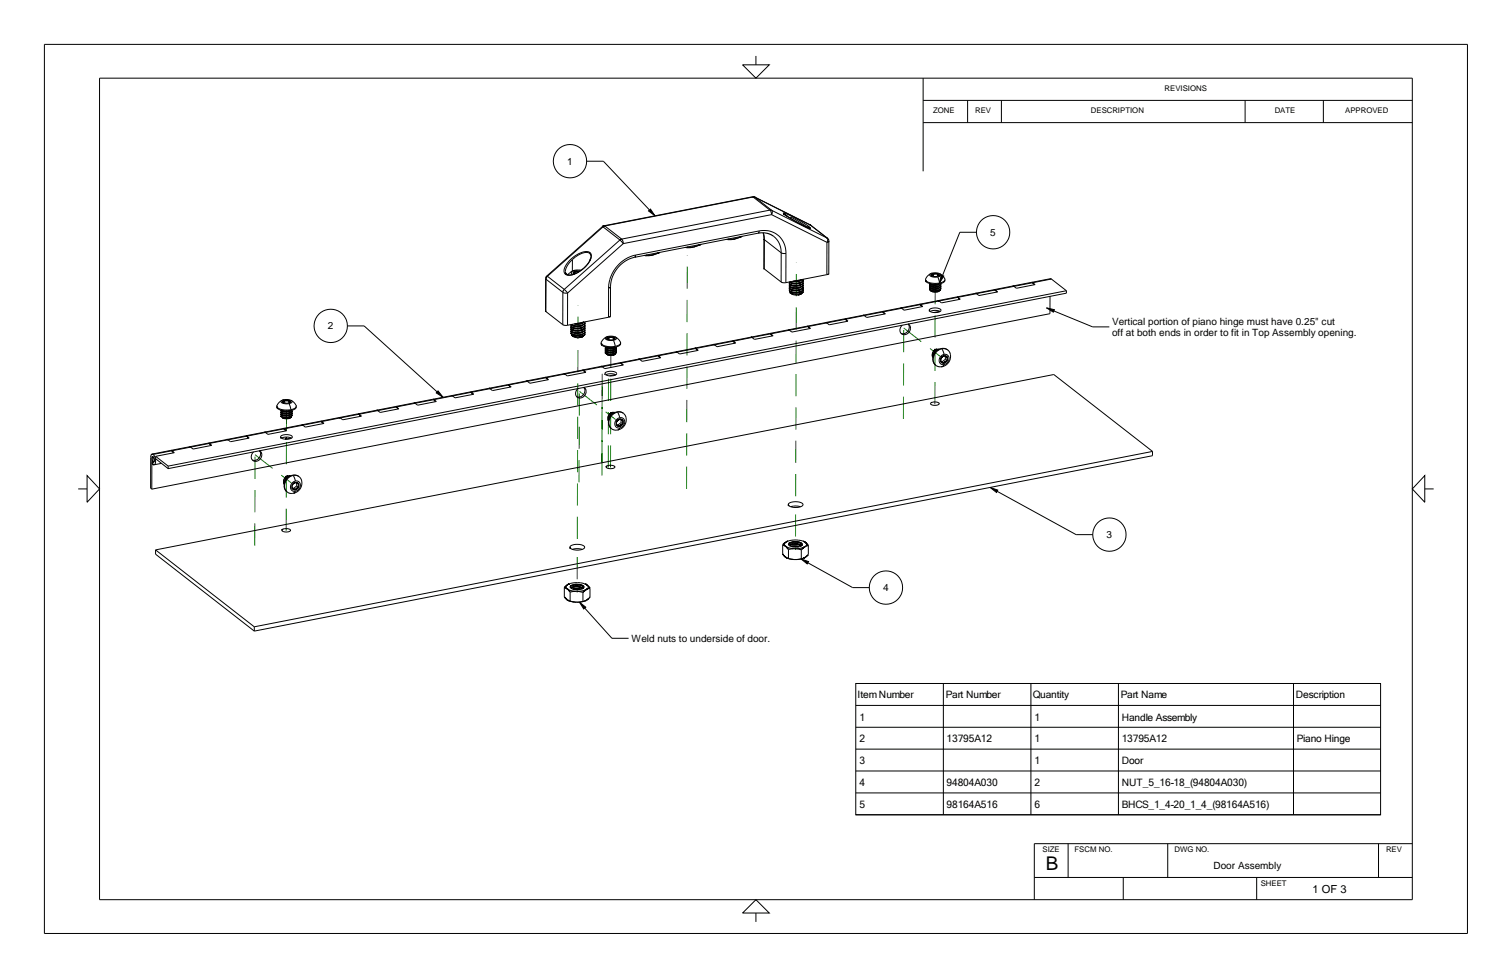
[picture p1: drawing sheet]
<svg xmlns="http://www.w3.org/2000/svg" width="432mm" height="279mm" viewBox="0 0 432 279" stroke-linecap="round" stroke-linejoin="round" font-family="sans-serif">
<g fill="none" stroke="#158010" stroke-width=".29" stroke-dasharray="6.3 3.2" stroke-linecap="butt">
<path d="M258.1 93.7l10.3 8.1M165.5 111.8l10.3 8.1M258 119.7l.1-26M267 115.5l.1-34.5M72.8 129.9l10.4 8.1M165.4 137.8l.1-26M171.9 135.8l.1-25.9M171.9 132.2l.1-26M173.7 133.6l.1-26M174.3 133.6l.2-34.5M196.1 139.7l.2-66.8M72.7 155.9l.1-26"/>
<path d="M81.7 151.7l.1-34.5M164.8 159.1v10.2M164.9 154l.2-66.8M227.2 147v10.1M227.2 141.8l.2-66.8"/>
</g>
<g fill="none" stroke="#000" stroke-width=".29">
<path d="M12.7 12.7h406.4v254h-406.4zM212.1 18.5h7.6l-3.8 3.8zM215.9 16v2.5M28.4 22.3h374.9v234.7h-374.9zM263.6 28.7h139.7M263.6 35h139.7M263.6 22.3v26.6M276.3 28.7v6.3M286 28.7v6.3M355.6 28.7v6.3M377.9 28.7v6.3M167.6 46.1h4.7l13.2 13.9"/>
<path d="M214.9 56.2l-42.4 8.3M214.9 56.2l.2 .1M214.9 56.2l.6 .1M215.1 56.3l4.8 3.7M215.1 56.3l-42.4 8.3M215.1 56.3h.5M215.5 56.3h.1M215.5 56.3l15.9 8M215.6 56.3l4.8 3.8M155.8 79.6l.1 .2M155.8 79.6l.1 9.4M155.9 79.8v9.2"/>
<path d="M155.9 79.8l4.8 3.7M156.2 78.8l.1 .1M156.2 78.8l-.4 .8M156.3 78.9l-.4 .9M156.3 78.9l4.8 3.8M161.8 78.3l-.3 .1M163.5 74.1l-1.1 1.3-.7 1.1-.2 1.3 .3 .5M163.5 74.1l-.1 3.3M163.6 77.4l-.5 .5 .5 .5M163.6 77.4l-1.4 1.1M163.7 77.9l.4 .4M163.7 77.9l.2 .3"/>
<path d="M164.5 77.4v.7M164.5 77.4l.9 .2M164.5 77.4l-.8 .5M164.5 77.4l-.4 .4-.4 .1M165.7 77.4h-1.2M165.9 77.2l-1.2-.1-1.1 .3M168.4 72.4l.4 .7-.2 1.1-.8 1.2-1.2 1.3-2.6 1.6-1.3 .3-.9-.3M168.4 72.4l-.7-.3-1.5 .2-1.3 .7-1.4 1.1M168.5 72.2l.3 .5a5.7 5.7 0 0 1-3.3 4.9l-2.3 1h-1.2l-.5-.2M168.5 72.2l-.3-.2a6.7 6.7 0 0 0-6.3 3.3 2.31 2.31 0 0 0-.5 3l.1 .1M168.5 72.2l-.1 .2M172 64.7l-15.8 14.1"/>
<path d="M172 64.7l.2 .1M172.2 64.8l-15.9 14.1M172.2 64.8l4.8 3.8M172.5 64.5l-.5 .2M172.5 64.5l.2 .1M172.7 64.6l-.5 .2M172.7 64.6l4.8 3.7M177 68.6l-15.9 14.1M177 68.6l1 1-15.9 14.1M177.5 68.3l-.5 .3M181.3 73.5l-1.6 .5-1.2 .6-2.2 2-1.4 2.6-.6 2.7M181.5 72.9l-.2 .6"/>
<path d="M181.5 72.9a10 10 0 0 0-7.7 9.4M184.5 72.9h.3M184.8 72.9l-.8 .1M185.2 60.3l.6-.6 1.2 2zM185.9 73h-1.6M186.1 72.9l-.2 .1M186.1 72.9h-1.3M187.7 72.3l.1 .1M187.7 72.3l-1.6 .6M187.8 72.4l-1.9 .6M188.2 72.2l-.5 .1M188.4 72.1l-.6 .3"/>
<path d="M195.8 70.7h.2M196.2 70.6h.3M196.5 70.6l-.5 .1M197.7 70.7h-1.7M197.8 70.6l-.1 .1M197.8 70.6h-1.3M199.5 70.1h.1M199.5 70.1l-1.7 .5M199.6 70.1l-1.9 .6M200 69.9l-.5 .2M200.2 69.8l-.6 .3M207.5 68.4h.3"/>
<path d="M208 68.3h.3M208.3 68.3l-.5 .1M209.4 68.4h-1.6M209.6 68.3h-1.3M209.6 68.3l-.2 .1M211.2 67.8l-1.6 .5M211.2 67.8h.1M211.3 67.8l-1.9 .6M211.7 67.6l-.5 .2M212 67.5l-.7 .3M216.5 66.6h2.5l2 .9 1 1.1 .5 1 .5 1.4 .1 1.2M216.5 66.6l-35.2 6.9"/>
<path d="M216.8 66l-35.3 6.9M216.8 66l-.3 .6M216.8 66a6.2 6.2 0 0 1 7.7 6.4M217.9 66.5l.3 1.8M218 66.5l.3 2M218.2 68.3v8.5M218.2 68.3l.1 .2M218.2 76.8l4.9 3.8M218.3 68.5l4.8 3.7M218.3 68.5l-.1 8.3M219.9 60l.5 .1M219.9 60l.4 1.3"/>
<path d="M219.9 60l-42.4 8.3M220.3 61.3l-42.3 8.3-.5-1.3M220.3 61.3l15.9 7.9M220.4 60.1l15.8 7.9M220.4 60.1l.2 .6-.3 .6M223.1 72.2l1.4 .2M223.1 72.2v8.4M223.8 61l.3 .3M224.1 61.3l4.4 2.7 3 1.2-.4-.4M224.1 61.3l-.4-.4a29.9 29.9 0 0 1 7.4 3.9M224.1 61.3h.1M224.1 61.3l4.3 2.6 2.9 1.3"/>
<path d="M224.5 72.4l-.1 8.4M225.8 62.4v-.4l4.9 3M229 79.9l-2.1 .4M229.2 79.8l-.6 .3M229.4 79.8v.2M229.4 80l-.2 .4-.6 .4M229.4 80l-.4 .5-1.1 .4h-1.2l-1.1-.3M231.1 64.8l-.4 .2M231.4 64.3h.1M231.4 64.3l4.8 3.7M231.5 64.3l4.8 3.8M236.1 78.5l-11.7 2.3"/>
<path d="M236.2 69.2l-.1 9.3M236.2 68l.2 .6-.2 .6M236.2 68l.1 .1M236.3 68.1l.4 .8M236.7 68.9l-.5 .3M236.7 68.9v9.3l-.6 .3M264.3 79.9l.3 .7M264.3 79.9l.3 .4M265.9 78.1l1.4-.2 .9 .2M265.9 78.1l-1.1 .8-.5 1M265.9 78.1a.48 .48 0 0 0-.4 .6 .48 .48 0 0 0 .7 .4h1.6M265.9 78.5l.4 .4 .6 .1 .9-.1 .4-.3"/>
<path d="M265.9 78.5l.2 .3M266.6 78.2l-.7 .3M266.6 78.2v.8M266.6 78.2h1.1M267.7 78.2v.7M267.7 78.2l.5 .4M267.8 79.1l.5 1.8M268.2 78.6l-.1 .2M268.2 78.1l.5 .6-.9 .4M268.2 78.1l1.1 .8 .6 1M268.8 78.6l.7 .3-1.2 2zM269.9 79.9l-.4 .6-1.2 .4"/>
<path d="M269.9 79.9a1.9 1.9 0 0 1-2.4 1.3l-1.6-.1-1.3-.5M278.9 66.4h-4.8l-4.9 12.3M300.2 79.7l-.2-.1-10.7 2.1M300.2 79.7l4.3 3.4M300.2 79.7l-16 3.1M99.2 93.1h4.8l20.8 18.9M155.9 89l4.8 3.8M160.7 92.8l1.4 .1M160.7 83.5l1.4 .2M160.7 83.5v9.3M161.1 82.7l-.4 .8M161.1 82.7l1 1"/>
<path d="M162.1 83.7v9.2M163.1 95.1l.2 .3M163.1 93.1l.2 .4M163.1 93.8l.2 .3M163.1 94.4l.2 .3M163.1 93.1l.2 .3M163.1 94.4l.2 .4M163.1 92.7l.2 .1M163.2 92.7l.1 .1M163.3 94.8l-.2 .3M163.3 93.5l-.2 .3M163.3 94.1l-.2 .3"/>
<path d="M163.3 92.8l-.2 .3M163.3 93.5l.3 .1M163.3 92.8l.3 .2M163.3 95.4l.3 .2M163.3 94.1l.3 .2M163.3 94.8l.3 .1M163.3 92.8h.1M163.3 93.4v.1M163.3 94.1h.1M163.3 94.7v.1M163.3 95.4h.1M163.3 95.5l.1 .4"/>
<path d="M163.4 95.9h.1M163.4 95.9l.3 .3M163.7 96.1v.1M165.9 92.4l-1.8 .1M165.9 92.4h.1M166 96.3l-.5 .1M166.2 92.3l-1.9 .2M166.2 92.9l-1.2 .3-1.4-.2M166.2 94.2l-1.1 .3-1.5-.2M166.2 93.6l-1 .3-1.6-.3M166.2 94.9l-1.2 .3-1.4-.3M166.2 93.6l-1 .2-1.6-.2"/>
<path d="M166.2 92.3h.1M166.2 95.5l-1 .3-1.6-.2M166.2 94.9l-1.2 .2-1.4-.2M166.2 92.3l-.3 .1M166.4 95.5l-1.3 .4-1-.1-.5-.2M166.4 94.2l-1.4 .4h-.9l-.5-.3M166.4 94.8l-1.4 .5-1.4-.4M166.4 92.9l-1.4 .4-1.4-.3M166.4 92.2l-1.1 .4h-1.3M166.4 93.5l-1.3 .5-1-.1-.5-.3M166.4 96.1h.1M166.4 96.1l-.9 .3"/>
<path d="M166.4 96.1l-1.2 .4-1.5-.3M166.6 92l-1.1 .4h-.9M166.8 92l-.6 .3M166.8 95.8l-1.5 .4h-1.2l-.7-.3M166.8 95.8l-.8 .5M166.9 95.1l.1 .3M166.9 95.7l-.1 .1M166.9 93.8l.1 .3M166.9 94.5l.1 .2M166.9 93.2l.1 .3M166.9 92.5l.1 .3M167 92v.1"/>
<path d="M167 94.7l-.1 .4-.7 .4M167 94.1l-.1 .4-.7 .4M167 93.5l-.2 .5-.6 .2M167 94.1l-.3 .5-1 .4h-1.4l-1-.3M167 94.7l-.4 .6-1.2 .4h-1.2l-.9-.3M167 95.4l-.1 .3M167 93.5l-.5 .6-1.1 .3h-1.1l-1-.3M167 95.4h.1M167 92.8l-.5 .6-1.1 .3h-1.2l-.9-.3M167 92.1l-.3 .5-.8 .4-1.4 .1-1.2-.3M167 92.8l-.1 .5-.7 .3M167 92.1l-.1 .5-.7 .3"/>
<path d="M171.7 98l.3 .4M171.7 98l.3 .7M172 98.4l1.7 .6 2-.1M172 98.4v.3M172.9 99.5l.3 .4M172.9 99.5l.9 .5 1.4-.1M173.1 99.8l-.2 .3M173.1 99.3l-.2 .2M173.2 99.9l2 .1M173.2 99.4h2M173.3 99.9h.1M173.3 96.2a.48 .48 0 0 0-.4 .6 .48 .48 0 0 0 .6 .4h1.7"/>
<path d="M173.3 96.2l1.5-.2 .8 .2M173.3 96.2l-1.1 .8-.5 1M173.3 96.6l.3 .4 .8 .1 .9-.1 .3-.3M173.3 96.6l.2 .3M173.8 90.6l-11.7 2.3M173.8 82.3v8.3M173.9 96.2l1.2 .1M173.9 96.2l-.6 .4M173.9 96.2v.8M173.9 96.2l.5 .2 .7-.1M174.3 81.9l-.5 .4M174.3 81.9v8.4l-.5 .3"/>
<path d="M175.1 96.3l.5 .4M175.1 96.3v.7M175.2 99.3l-1.4 .1-.9-.3 .3 .3M175.2 97.2l.5 1.7M175.2 99.3v.1M175.2 99.9v.1M175.4 99.9l-.9 .2-1.2-.2M175.4 99.9l-.2 .1M175.4 99.3l-.9 .3-1.3-.2M175.4 99.3l-.2 .1M175.5 99.9l-1 .3-1.2-.3M175.5 99.3l-.9 .3-1.3-.2"/>
<path d="M175.5 99.2l-.3 .1M175.6 96.7l-.2 .2M175.6 96.2l1.1 .7 .5 1.1M175.6 96.2l.4 .5-.8 .5M175.7 99.2l-.3 .1M175.9 99.6l.1 .2M176 99.1v.2M176 99.3v.2l-.6 .4M176 99.3l-.1 .3-.7 .3M176 99.8l-.1 .4-.7 .3M176 99.8l-.2 .4-.4 .3M177.2 98a1.94 1.94 0 0 1-2.3 1.3 4.8 4.8 0 0 1-2.9-.6"/>
<path d="M177.2 98l-.4 .6-1.1 .3M198.4 99.5l-5.3 1M198.4 99.5h.3M198.7 99.5l.7 .6-5.3 1-.7-.5M198.7 99.5l.4 .7M198.7 99.5l-5.3 1.1M203.8 98.4l-5.4 1M203.8 98.4l.3 .1M203.8 98.4l.2 .1M203.8 98.4h-.1M204 98.5h.1M209.1 97.4l.3 .1"/>
<path d="M209.1 97.4l-5.3 1M209.4 97.5l.7 .5-5.3 1.1-.7-.6M209.4 97.5l.4 .6M209.4 97.5l-10.7 2M214.4 96.3h.1M214.4 96.3l.4 .1M214.4 96.3l.3 .1M214.8 96.4l-5.4 1.1M219.8 95.3l.3 .1M220.1 95.4l.7 .5-5.3 1.1-.7-.6M220.1 95.4l.4 .6M220.1 95.4l-5.4 1"/>
<path d="M223.1 80.6l1.3 .2M225.1 94.2l.3 .1M225.1 94.2l-16 3.2M225.4 82.2l.2 .4M225.4 83l.2 .3M225.4 81.6l.2 .3M225.4 82.2l.2 .3M225.4 81.6l.2 .4M225.4 82.9v.1M225.4 83l.2 .2M225.4 80.9l.2 .3M225.4 80.9l.2 .4"/>
<path d="M225.5 80.5l.1 .2M225.6 80.5v.1M225.6 82.6l-.2 .3M225.6 81.3l-.2 .3M225.6 80.6l-.2 .3M225.6 81.9l-.2 .3M225.6 80.7l.3 .1M225.6 81.3l.3 .1M225.6 82.6l.3 .2M225.6 80.6v.1M225.6 81.2v.1M225.6 81.9v.1"/>
<path d="M225.6 82.5v.1M225.6 83.2v.1M225.6 82l.3 .1M225.6 83.3l.3 .1M225.7 83.3l.1 .4M225.8 83.7l.3 .3M226.1 84h.1M228.3 84.1l-.4 .1M228.6 80.8l-1.1 .2-1.6-.2M228.6 82.7l-1.1 .3-1.6-.2M228.6 80.1l-1 .3-1.1-.1M228.6 83.4l-1.2 .3-1.5-.3"/>
<path d="M228.6 82.1l-1.3 .3-1.4-.3M228.6 82.7l-1.1 .2-1.6-.1M228.6 82.1l-1.3 .2-1.4-.2M228.6 83.4l-1.2 .2-1.5-.2M228.6 80.1l-1.9 .2M228.6 81.4l-1.2 .3-1.5-.3M228.6 81.4l-1.1 .2-1.6-.2M228.7 83.9l-.4 .2M228.7 84l-1.3 .3-1.3-.3M228.7 80.1l-1 .4-1.4-.1M228.7 81.3l-1.3 .5-1-.1-.5-.3M228.7 83.3l-1.3 .4h-.9l-.6-.3"/>
<path d="M228.7 80.7l-1.2 .4h-1l-.6-.3M228.7 82.7l-1.2 .4-1-.1-.6-.2M228.7 82l-1.5 .4-1.3-.3M228.8 83.9l-.9 .3M228.9 83.8l-.2 .2M229.2 83.6l-1.7 .5-1.7-.4M229.2 83.6l-.5 .3M229.3 81l.1 .3M229.3 81.6l.1 .3M229.3 82.3l.1 .3M229.3 82.9l.1 .3M229.3 83.5l-.1 .1"/>
<path d="M229.3 80.3l.1 .3M229.4 80.6l-.1 .4-.7 .4M229.4 81.9l-.1 .4-.7 .4M229.4 81.3l-.2 .4-.6 .4M229.4 83.2l-.1 .3M229.4 82.6h.1M229.4 81.9l-.3 .5-1.2 .4h-1.2l-1.1-.3M229.4 82.6l-.5 .5-1 .4h-1.3l-1-.3M229.4 82.6l-.2 .5-.6 .3M229.4 80.6l-.4 .6-1.1 .3h-1.3l-1-.3M229.4 81.3l-.4 .5-1.2 .4h-1.3l-.9-.3M230.8 93.3l.4 .6"/>
<path d="M230.8 93.3l.7 .5-5.4 1.1-.7-.6M230.8 93.3l-5.7 .9M235.8 92.2h.3M235.8 92.1v.1M235.8 92.1l.3 .1M236.1 92.2l-16 3.2M241.2 91.1l.3 .1M241.5 91.2l.7 .6-5.4 1-.7-.6M241.5 91.2l.4 .6M241.5 91.2l-5.4 1M246.5 90.1h.1M246.5 90.1h.3"/>
<path d="M246.5 90.1l-16 3.1M246.8 90.1l-5.3 1.1M252.2 89.1l.4 .6M252.2 89.1l-.4-.1-5.3 1.1M252.2 89.1l.7 .6-5.4 1-.7-.6M252.2 89.1l-5.4 1M257.2 88h.1M257.7 92.9l-.7 1.2 .1 .8 .4 .5a1.69 1.69 0 0 0 2.3-.5 1.69 1.69 0 0 0-.4-2.3 1.79 1.79 0 0 1-.2 2 1.79 1.79 0 0 1-1.9 .6M262.5 86.9l.3 .1M262.8 87l.4 .6M262.8 87l.7 .6-5.3 1-1-.6M264.6 80.3l1.4 .6h2.3"/>
<path d="M264.6 80.3v.3M265.5 88.4l.7-.3 1.2-.1a1.06 1.06 0 0 1 1.3 .8l-.8 .4-1.3 .1-1-.3-.2-.3zM265.5 81.4l.2 .3 .7 .2 1.4-.1M265.5 82.6l.8 .4 1.5-.1M265.5 82l.8 .4h1.5M265.5 82v.1M265.5 82.6h.1M265.5 82.1l.4 .3M265.5 82.6l.1 .3M265.5 81.5l.4 .3M265.5 81.4v.1M265.5 81l.4 .3"/>
<path d="M265.6 81l1 .3 1.2-.1M265.6 89l1.4-.3 1.5 .3M265.6 82.9h.1M265.7 82.9l.2 .1M265.7 81.2l-.2 .2M265.7 82.3l-.2 .3M265.7 81.7l-.2 .3M265.9 83h.1M265.9 81.8l1.9 .1M265.9 83l.1 .1M265.9 83h1.9M265.9 81.3h1.9"/>
<path d="M265.9 82.4h1.9M266 83.1l.6 .3 1.1-.1M266 83.1l.5 .3h1.1M267.7 83.3l-.1 .1M267.8 81.2v.1M267.8 81.8v.1M267.8 82.4h.1M267.8 82.9v.1M267.8 85.9h.1M267.9 99.9l-1 .6-.4 1.3M267.9 99.9h.1M267.9 85.9l.3 .1"/>
<path d="M267.9 99.9l-1 .6-.4 1.2M267.9 85.9l-16 3.1M268 83h-.2M268 83l-.9 .2-1.2-.2M268 82.4h-.2M268 81.8l-.2 .1M268 81.8l-.9 .2-1.2-.2M268 82.4l-.9 .2-1.2-.2M268 81.2l-.2 .1M268 81.2l-.9 .3-1.2-.2M268.1 99.9h-.2M268.1 82.3l-.9 .4-1.3-.3"/>
<path d="M268.1 82.9l-1 .3-1.2-.2M268.1 99.8l-.2 .1M268.1 81.8l-.9 .3-1.3-.2M268.1 81.2l-1.1 .4-1.1-.3M268.2 81.1l-.4 .1M268.2 86l-16 3.1M268.2 99.8h-.8l-.8 .5M268.3 83l-.7 .4M268.3 83l-.6 .3M268.4 81.1l-.4 .1M268.4 88.9l-1.7 .4M268.5 82.7l-.2 .3"/>
<path d="M268.6 81.5l.1 .2M268.6 82l.1 .3M268.6 81l.1 .2M268.7 81.7l-.2 .4-.7 .3M268.7 81.2l-.2 .3-.7 .3M268.7 81.7l-.2 .4-.5 .3M268.7 81.2l-.1 .3-.6 .3M268.7 82.3l-.1 .3-.6 .4M268.7 82.3l-.2 .4-.7 .2M269 99.7l-1 .3-.8 .7-.5 1-.2 1M269 99.7h1l.7 .3M269 99.7l.6 1.5"/>
<path d="M273.2 84.8l-5.3 1.1M273.2 84.8l.3 .1M273.5 84.9l.7 .6-5.3 1-.7-.5M273.5 84.9l.4 .6M273.5 84.9l-5.3 1.1M278.5 83.8h.1M278.6 83.8l-5.3 1M278.6 83.8l.3 .1M278.9 83.9l-5.4 1M283.9 82.8l-5.3 1M283.9 82.8h.3M284.2 82.8h.1"/>
<path d="M284.2 82.8l.4 .7M284.2 82.8l-5.3 1.1M284.2 82.8l.7 .6-5.3 1-.7-.5M289.3 81.7h-.1M289.3 81.7l-5.3 1M294.6 80.7l.3 .1M294.9 80.8l.7 .5-5.3 1.1-1-.7M294.9 80.8l.4 .6M298.9 87.9l2.2 .6-.3 .7zM299.9 84.7l-.1 4.9-256.5 50.1M301 88.8l11 4.6h4.8M304.5 83.1l-256.5 50.1"/>
<path d="M304.5 83.1v.7l-256.5 50.1-3.6-2.8v-.7M79.1 116.1l.3 .7M79.1 116.1l.3 .4M79.4 116.5l1.6 .6 2.1-.1M79.4 116.5v.3M80.2 118.7l.3 .3 .6 .2 1.5-.1M80.2 117.6l.3 .3 .6 .2 1.5-.1M80.2 118.2l.4 .4M80.2 118.2l.3 .3 .6 .1h1.5M80.2 118.7l.2 .3M80.2 117.6l.4 .4M80.3 117.2l.3 .3"/>
<path d="M80.3 117.2l.9 .3 1.4-.1M80.4 119v.1M80.4 119.1l.2 .1M80.4 118.5l-.2 .2M80.4 117.4l-.2 .2M80.4 117.9l-.2 .3M80.6 119.2l.1 .1M80.6 119.2h1.9M80.6 117.5h1.9M80.6 118.6h2M80.6 118l.8 .2 1.1-.1M80.6 117.5l.8 .2 1.1-.2"/>
<path d="M80.6 118h.1M80.6 118.6l.9 .2 1-.1M80.7 117.5l.6 .2 1.5-.2M80.7 114.3l1.5-.2 .8 .2M80.7 114.3a.48 .48 0 0 0-.4 .6 .48 .48 0 0 0 .6 .4h1.7M80.7 114.3l-1 .7-.6 1.1M80.7 114.7l.1 .2M80.7 118l1.9 .1M80.7 114.7l.2 .3M80.7 119.3l.6 .3h1M80.7 119.3l.7 .2h1M80.8 114.9v.1"/>
<path d="M81.3 114.3l-.6 .4M81.3 114.3v.8M81.3 114.3l.6 .2 .6-.1M81.3 114.3l1.2 .1M82.4 119.5l-.1 .1M82.5 114.4l.5 .4M82.5 114.4v.7M82.5 115.3l.6 1.7M82.5 117.4v.1M82.5 118v.1M82.5 118.6h.1M82.5 119.1v.1"/>
<path d="M82.8 119.1l-1.1 .3-1.1-.2M82.8 119.1l-.2 .1M82.8 118.6h-.3M82.8 118l-.3 .1M82.8 117.4l-.3 .1M82.8 118.6l-.3 .1M82.8 117.4l-.2 .1M82.9 118.5l-1 .4-1.2-.3M82.9 119.1l-1.1 .3-1.1-.2M82.9 117.9l-1 .4-1.2-.3M82.9 117.4l-.1 .1M82.9 117.3l-.4 .1"/>
<path d="M83 114.8l-.2 .2M83 114.8l-.8 .4-1.4-.2M83 114.3l.4 .5-.9 .5M83 114.3l1 .7 .6 1.1M83.1 119.2l-.7 .3M83.1 119.2l-.8 .4M83.1 117.3l-.3 .1M83.2 118.9l-.1 .3M83.3 117.7l.1 .2M83.3 118.2l.1 .3M83.4 117.2v.1M83.4 117.3l-.2 .4-.7 .3"/>
<path d="M83.4 117.9l-.2 .4-.7 .3M83.4 118.5l-.2 .4-.7 .2M83.4 117.9l-.1 .3-.5 .4M83.4 118.5l-.2 .4-.4 .2M83.4 117.3v.3l-.6 .4M84.6 116.1l-.4 .6-1.1 .3M84.6 116.1a1.93 1.93 0 0 1-2.3 1.3h-.2a4.5 4.5 0 0 1-2.7-.6M96.8 119.3h.1M96.9 119.3l.3 .1M96.9 119.3l-10.7 2.1M97.2 119.4l-5.4 1M102.2 118.2l.3 .1"/>
<path d="M102.2 118.2l-5.3 1.1M102.5 118.3l.7 .6-5.3 1-.7-.5M102.5 118.3l.4 .6M102.5 118.3l-5.3 1.1M107.5 117.2h.1M107.6 117.2l.3 .1M112.9 116.2h.3M113.2 116.2l.7 .6-5.3 1-.7-.5M113.2 116.2l.4 .7M118.3 115.1l.3 .1M118.3 115.1h-.1M118.6 115.2l-16.1 3.1"/>
<path d="M123.6 114.1l.3 .1M123.9 114.2l.7 .5-5.3 1.1-.7-.6M123.9 114.2l.4 .6M123.9 114.2l-5.3 1M125.1 111.7l1.4 1.8-1.9-1.3zM128.9 113h.1M128.9 113l-26.6 5.2M128.9 113l.3 .1M129.2 113.1h.1M129.2 113.1l-5.3 1.1M134.3 112l-5.4 1M134.3 112l.3 .1"/>
<path d="M134.6 112.1h.1M134.6 112.1l.4 .6M134.6 112.1l.7 .5-5.4 1.1-.7-.6M139.6 110.9l.3 .1M139.6 110.9l-5.3 1.1M139.9 111l-10.7 2.1M145 109.9l-5.4 1M145 109.9l.3 .1M145.3 110l.7 .5-5.4 1.1-.7-.6M145.3 110l.4 .6M145.3 110l-5.4 1M150.3 108.9h.3"/>
<path d="M150.6 108.9l-5.3 1.1M155.7 107.8l.3 .1M156 107.9l.7 .6-5.4 1-.7-.6M156 107.9l.4 .6M161 106.8h.1M161 106.8h.3M161 106.8l-16 3.1M165 111l-.6 1.2 .1 .8 .3 .4a1.68 1.68 0 0 0 2.3-.4 1.68 1.68 0 0 0-.3-2.3h-.1a1.77 1.77 0 0 1-.1 2 1.77 1.77 0 0 1-1.9 .6M166.3 105.7l-5.3 1.1M166.3 105.7l.3 .1M166.6 105.8l.7 .6-5.3 1-.7-.6M166.6 105.8l.5 .6"/>
<path d="M166.6 105.8l-16 3.1M171.7 104.7l.3 .1M171.7 104.7l-5.3 1M171.7 104.7h.1M172 104.8l-5.4 1M172.8 106.5l.8-.3 1-.1a1.05 1.05 0 0 1 1.4 .8l-.8 .4-1.4 .1-.9-.4zM172.9 100.1l.3 .4M172.9 100.1l.8 .4h1.5M172.9 100.7l.1 .2M172.9 100.6v.1M172.9 100.6l.8 .5 1.5-.1M173 107.1l1.2-.3 1.7 .3"/>
<path d="M173 100.9v.1M173 101h.1M173 101l.2 .1M173.1 100.4l-.2 .2M173.2 101.1l.1 .1M173.2 101.1h2M173.2 100.5h2M173.3 101.2l.7 .3 1-.1M173.3 101.2l.7 .3h1M174 118.4l-.4 1 .2 .8-.2-.9zM175 101.4v.1M175.2 100.5h.1"/>
<path d="M175.2 101v.1M175.2 118l-.9 .6-.4 1.3M175.2 118h.1M175.3 118l-1 .6-.4 1.2M175.4 101l-1 .3-1.2-.2M175.4 101l-.2 .1M175.4 118a2.22 2.22 0 0 1 2.7 .1M175.4 100.5h-.2M175.4 118a3.2 3.2 0 0 0-1.6 2.7M175.4 100.5l-1 .2-1.2-.2M175.4 118h-.1M175.5 100.4l-1 .4-1.2-.3"/>
<path d="M175.5 117.9l-.3 .1M175.5 101l-1 .3-1.2-.2M175.6 117.9h-.9l-.7 .5M175.7 101.1l-.7 .4M175.7 101.1l-.7 .3M175.7 101.1h.1M175.8 107l-1.7 .4M175.9 100.8l-.2 .3M175.9 100.1l.1 .3M176 100.4v.3l-.6 .3M176 100.4l-.1 .3-.7 .3M176.4 117.7l.9 .1 .8 .3"/>
<path d="M176.4 117.7l.6 1.6M176.4 117.7l-1 .4-.8 .7-.6 1.1-.1 .9M177 119.7l.5 .1 .4 .3M177 119.3a1.48 1.48 0 0 0-1.4 1.5 1.48 1.48 0 0 0 1.3 1.5h.1M177 119.7l-.9 .7M177 119.3a1.42 1.42 0 0 1 1.5 1.3 1.42 1.42 0 0 1-1.3 1.6l-.2 .1M177 119.7l.9 .4M177 103.6l.3 .1M177 103.6l-5.3 1.1M177.3 103.7l.7 .6-5.3 1-.7-.5M177.3 103.7l.5 .6M177.3 103.7l-5.3 1.1"/>
<path d="M177.4 119.8v.9M178.1 118.1l.7 1.2-.1 1.6-.8 1.2-1.5 .7M182.4 102.6h.1M182.4 102.6l.3 .1M182.7 102.7l-5.4 1M187.7 101.5l.3 .1M188 101.6l.7 .6-5.3 1-.7-.5M188 101.6l.4 .6M188 101.6l-5.3 1.1M193 100.5h.1M193.1 100.5l.3 .1M193.1 100.5l-16 3.1"/>
<path d="M193.4 100.6l-5.4 1M193.4 100.6h.1M265.8 115.2l.9-.4 1.4 .3a.45 .45 0 0 1 0 .6 .45 .45 0 0 1-.6 .1l-1.3-.1-.4-.3zM266.4 102.6l.3 1.1 .6 .7M266.4 102.6l.1 .1M266.5 102.7l.2 1.1 .6 .6M266.6 100.4l-.3 .9 .1 .8-.2-.9zM267.3 104.4l.7 .4 1-.1M268.6 102.9l.1 .5M268.7 102.8v.6M268.7 102.8l-.1 .1M268.7 103.2l.4 .1"/>
<path d="M268.7 102.3l-.1 .6M268.7 103.4l.3 .3 .6 .1M268.7 102.3v.5M268.7 103.4l.9 .4M269.1 103.3l.5 .5M269.6 101.6l-.9 .7M269.6 101.2a1.48 1.48 0 0 0-1.4 1.5 1.48 1.48 0 0 0 1.3 1.5h.1M269.6 101.2a1.41 1.41 0 0 1 1.5 1.3 1.41 1.41 0 0 1-1.1 1.5l-.4 .2M269.6 101.6l.6 .1 .3 .3M269.6 101.6l.9 .4M269.6 104.2l-.6 .5M270 102.6l-.9 .7"/>
<path d="M270 102.6l.5 .5M270 101.8v.8M270.5 103.1l-.9 .7M270.5 102v1.1M270.7 100a2.84 2.84 0 0 0-4.3 2.6M270.7 100l.7 1.2-.1 1.7-1 1.3-1.3 .5M22.3 139.7h2.6M24.9 135.9l3.5 3.8-3.5 3.8zM43.4 131l.2-.5 .4 .5v.9l-.3 .1M43.4 131l-.1 8.7M43.4 129.7l.4 .1M43.4 129.7l-.4 .8v9l.3 .2"/>
<path d="M43.5 131h-.1M43.5 130.7l.2 1.1M43.6 131.8l-.2 .5 .6 .5M43.6 131.8l.1 .2M43.6 130.5l-.1 .2M43.7 131.8h-.1M43.7 131.8l.2 .2M43.7 130.7h-.2M43.7 130.7l.3 .9-.1 .3-.2-.1M43.8 129.8l.6 1.7v.9l-.4 .4M43.8 130.6l-.1 .1M43.8 131.9l.1 .1"/>
<path d="M43.9 132h.1M43.9 132h-.2M44.4 130.4l3.6 2.8M46.1 132.4l-2.1 .4M48 133.2v.7M48.8 128.7l.3 .1M49.1 128.8l.7 .5-5.4 1.1M49.1 128.8l.4 .6M49.1 128.8l-5.3 1M54.1 127.6v.1M54.1 127.6l-10.7 2.1M54.1 127.6l.3 .1"/>
<path d="M54.4 127.7l-5.3 1.1M59.5 126.6l-5.4 1M59.5 126.6l.3 .1M59.8 126.7l.7 .5-5.4 1.1-.7-.6M59.8 126.7l.4 .6M64.8 125.6h.1M64.8 125.6h.3M65.1 125.6l-10.7 2.1-.3-.1M70.2 124.5l.3 .1M70.5 124.6l.7 .6-5.4 1-.7-.6M70.5 124.6l.4 .6M70.5 124.6l-5.4 1"/>
<path d="M72.4 129.1l-.6 1.2v.8l.4 .4a1.68 1.68 0 0 0 2.3-.4 1.68 1.68 0 0 0-.4-2.3 1.77 1.77 0 0 1-.1 2 1.77 1.77 0 0 1-1.9 .6M75.5 123.5h.1M75.5 123.5h.3M75.5 123.5l-16 3.1M75.8 123.5l-5.3 1.1M80.2 124.6l.6-.3 1.2-.1a1.11 1.11 0 0 1 1.5 .8l-.6 .3-1.5 .2-1.1-.4zM80.4 125.2l1.7-.3 1.1 .3M81.1 138.8l.3 1.1 .6 .7M81.1 138.8l.2 .1M81.2 122.5l.7 .6-5.4 1-.7-.6M81.2 122.5l.4 .6M81.2 122.5l-.3-.1-5.4 1.1"/>
<path d="M81.2 122.5l-5.4 1M81.3 138.9l.1 .9 .6 .8M81.4 136.5l-.4 1 .2 .8-.2-.9zM81.8 124.9l-.3 .6zM82.6 136l-1 .7-.3 1.3M82.6 136v.1M82.6 136.1l-1 .7-.3 1.1M82.8 136l-.2 .1M82.9 136h-.3M83 136h-.9l-.7 .5M83.2 125.1l-1.7 .4M83.4 139.1l.1 .5"/>
<path d="M83.4 139l.1 .6M83.4 139v.1M83.4 139.4l.4 .1M83.5 139.6l.4 .3h.5M83.5 138.5l-.1 .5M83.5 138.5l-.1 .6M83.5 139.6l.9 .3M83.7 135.8l-.8 .3-.8 .7-.6 .8-.2 1.3M83.7 135.8h.9l.8 .4M83.7 135.8l.7 1.6M83.8 139.5l.6 .4M84.4 137.8l-.9 .7"/>
<path d="M84.4 137.8h.4l.5 .4M84.4 137.8l.9 .4M84.4 137.4a1.49 1.49 0 0 0-1.4 1.4 1.49 1.49 0 0 0 1.1 1.6h.3M84.4 137.4a1.4 1.4 0 0 1 1.4 1.2 1.4 1.4 0 0 1-.9 1.6l-.5 .2M84.7 138.8l-.9 .7M84.7 138.8l.6 .4M84.7 137.9v.9M85.3 139.2l-.9 .7M85.3 138.2v1M85.4 136.2a2.86 2.86 0 0 0-4.3 2.6M85.4 136.2l.7 1.2-.1 1.7-.8 1.2-1.4 .6M86.2 121.4h.1"/>
<path d="M86.2 121.4l.3 .1M86.2 121.4l-5.3 1M86.5 121.5h.1M91.5 120.3l.3 .1M91.8 120.4h.1M91.8 120.4l.7 .6-5.3 1-.7-.5M91.8 120.4l.4 .6M91.8 120.4l-10.6 2.1M173.1 133.3l1-.4 1.4 .3a.45 .45 0 0 1-.1 .6 .45 .45 0 0 1-.5 .1l-1.3-.1-.5-.3zM173.8 120.7l.3 1.2 .5 .6M173.8 120.7l.1 .1M173.9 120.8l.2 1.1 .5 .6"/>
<path d="M174.6 122.5l.7 .3h1.1M176 121l.1 .5M176 120.9l.1 .6M176 120.9v.1M176.1 121.3l.4 .1M176.1 121.5l.9 .4M176.1 121.5l.3 .3 .6 .1M176.1 120.4l-.1 .5M176.1 120.4l-.1 .6M176.5 121.4l.5 .5M177 122.3l-.6 .5M177.4 120.7l-.9 .7"/>
<path d="M177.9 120.1v1l-.5-.4M177.9 120.1v1M177.9 121.1l-.9 .8M282.8 139.3l2.1 .7-.3 .7zM329.1 129l-28.2-22-256.5 50.1M329.1 129l-256.5 50.1M329.1 129v1.2l-256.5 50.1M406.9 135.9v7.6l-3.6-3.8zM406.9 139.7h2.5M44.4 157.1l28.2 22M44.4 157.1v1.2l28.2 22M80.5 151.4l1.2-.4 1.2 .3a.41 .41 0 0 1 0 .5 .41 .41 0 0 1-.6 .1l-1.5-.1z"/>
<path d="M82 140.6l.8 .3h1M84.4 140.4l-.6 .5M162.9 156a3.5 3.5 0 0 1 4.1 .3 2.32 2.32 0 0 1-2.9 .8l-1.1-.4-.2-.3zM163.4 157l1.1-.3 1.8 .3M223.5 155.7v2.6l1.4 1.2M223.5 155.7l.8 .4M224.3 156.1l.9 .9M224.3 156.1l1.3 .5 1.4 .2M224.5 154.8l-1 .9M224.5 154.8l-.5 .6 .3 .7M224.9 159.5l.3 .1M224.9 159.5l2.1 .4"/>
<path d="M225 154.6l2.5-.3 1.8 .3M225 154.6l-.5 .2M225.2 157v2.6M225.2 159.6l1.8 .3M225.2 143.9a3.6 3.6 0 0 1 4.1 .2 2.54 2.54 0 0 1-3.1 .8l-1-.5zM225.3 155.3v.4l.5 .4 1.3 .2 1-.1M225.3 155.3l.8-.4h1.1l1.8 .5M225.6 155.7l1.7-.2 1.2 .3M225.8 144.8l1.5-.3 1.3 .3M225.8 155.6l1.5-.2 .9 .2M225.9 156.1l1.4-.2 .9 .3M226 156.1l1.1-.1 1 .2z"/>
<path d="M226.3 156.2l1.5 .1M226.3 154.8l2 .2M226.3 154.8l1.9 .1a.65 .65 0 0 1 .8 .2 .65 .65 0 0 1 0 .8l-.9 .3M226.3 154.8l-1 .5M226.4 155.1l.1 .3M226.4 155.1l1.5 .3M226.4 155.1l-1.1 .2M226.5 155.4l-.8 .2-.1 .4M226.7 155.4h1.2M226.7 155.4l1.4 .1 .6 .5-.8-.6M226.7 155.4h-.2M227 156.8l1.8 .3"/>
<path d="M227 156.8l-1.8 .2M228.1 156.2h.1M228.3 155l.7 .4-.1 .5M228.7 159.7l2.2 .7-.4 .7zM228.8 159.6l-1.8 .3M228.8 157.1v2.5M229.3 154.6l.7 .4M229.4 159.5l-.6 .1M229.4 159.5l-2.4 .4M229.8 156.2l-1 .9M229.8 156.2l-1.2 .4-1.6 .2M230 155l.8 .9"/>
<path d="M230 155l.4 .6-.6 .6M230.8 155.9l-1 .3M230.8 155.9v2.5l-1.4 1.1M284.8 140.4l22.5 12.3h4.8M72.6 179.1v1.2M161.2 167.9l.8 .4M161.2 167.9v2.6l1.3 1.2M162 168.3l.8 .8M162 168.3l1.2 .5 1.5 .1M162.2 167l-.6 .6 .4 .7M162.2 167l-1 .9M162.5 171.7l2.1 .3"/>
<path d="M162.5 171.7h.3M162.7 166.8l2.3-.3 2 .3M162.7 166.8l-.5 .2M162.8 169.1v2.6M162.8 171.7l1.8 .3M163.3 167.9l1.5-.2 1.4 .3M163.5 167.7l1.2-.1 1.1 .2M163.6 168.3l1.2-.2 1.1 .3M163.7 168.3l1.2-.1 .8 .2M163.7 168.3l2 .1M163.9 168.4h1.6M163.9 167l2.1 .2"/>
<path d="M163.9 167h2a.64 .64 0 0 1 .7 .3 .64 .64 0 0 1 0 .7l-.9 .4M163.9 167l-.9 .4-.2 .3 .2 .3 1 .4h1.7M164 167.3l-1.1 .1 .7-.3 1.1-.1 1.1 .2 .8 .4M164 167.3l1.5 .3M164 167.3l.1 .3M164.1 167.6l-.7 .2-.2 .3M164.4 167.5l1.1 .1M164.4 167.5l1.1 .1 .8 .6-.8-.6M164.4 167.5l-.3 .1M164.7 168.9l-1.9 .2M164.7 168.9l1.8 .3M165.5 172l1.8 1.5-.6 .5z"/>
<path d="M165.7 168.4h.1M166 167.2l.6 .4-.1 .5M166.5 171.8l-1.9 .2M166.5 169.2v2.6M166.6 167.6h.1M167 171.7l-2.4 .3M167 166.8l.7 .3M167 173.7l7.8 8.7h4.7M167 171.7l-.5 .1M167 171.7h.1M167.5 168.4l-1.3 .4-1.5 .1M167.5 168.4l-1 .8"/>
<path d="M167.7 167.1l.8 .9M167.7 167.1l.3 .7-.5 .6M168.5 168v2.6l-1.5 1.1M168.5 168l-1 .4M230.7 160.8l12.8 7.1h4.8M244.4 195.3h149.9v37.5h-149.9zM269.4 195.3v37.5M294.4 195.3v37.5M319.4 195.3v37.5M369.4 195.3v37.5M244.4 207.8h149.9M244.4 214h149.9"/>
<path d="M244.4 201.5h149.9M244.4 220.3h149.9M244.4 226.5h149.9M244.4 232.8h149.9M215.9 257l3.8 3.8h-7.6zM295.4 250.7h107.9M305 241v9.7M320.8 250.7v6.3M333.5 241v9.7M358.9 250.7v6.3M393.7 241v9.7M403.3 241h-107.9v16"/>
<path d="M215.9 260.8v2.6"/>
<circle cx="162.8" cy="46.1" r="4.8"/>
<circle cx="283.6" cy="66.4" r="4.8"/>
<circle cx="94.4" cy="93.1" r="4.8"/>
<circle cx="316.8" cy="152.7" r="4.8"/>
<circle cx="253" cy="167.9" r="4.8"/>
</g>
<g fill="#000">
<path d="M282.8 139.3l1.8 1.4 .3-.7zM228.8 159.7l1.7 1.4 .4-.7zM165.5 172.1l1.3 1.9 .5-.5z"/>
<path d="M185.2 60.3l1.8 1.3-1.2-1.8z" fill-rule="evenodd"/>
<path d="M268.8 78.6l.7 .3-1.2 1.9z" fill-rule="evenodd"/>
<path d="M298.9 88l2.2 .5-.3 .7z" fill-rule="evenodd"/>
<path d="M125.1 111.7l-.5 .5 1.9 1.3z" fill-rule="evenodd"/>
</g>
<text font-size="5.4" x="298.7" y="248.4">B</text>
<text font-size="3.2" x="374.8" y="255.1">1 OF 3</text>
<g font-size="2.9">
<text x="161.9" y="47">1</text>
<text x="282.8" y="67.3">5</text>
<text x="93.6" y="94.1">2</text>
<text x="317.6" y="92.8">Vertical portion of piano hinge must have 0.25&quot; cut</text>
<text x="317.6" y="95.9">off at both ends in order to fit in Top Assembly opening.</text>
<text x="316" y="153.7">3</text>
<text x="252.2" y="168.8">4</text>
<text x="180.3" y="183.3">Weld nuts to underside of door.</text>
<text x="244.9" y="199.5">Item Number</text>
<text x="270.1" y="199.5">Part Number</text>
<text x="294.9" y="199.5">Quantity</text>
<text x="320.1" y="199.5">Part Name</text>
<text x="370.1" y="199.5">Description</text>
<text x="245.4" y="205.8">1</text>
<text x="295.5" y="205.8">1</text>
<text x="320.3" y="205.8">Handle Assembly</text>
<text x="245.4" y="211.9">2</text>
<text x="270.3" y="211.9">13795A12</text>
<text x="295.5" y="211.9">1</text>
<text x="320.3" y="211.9">13795A12</text>
<text x="370.3" y="211.9">Piano Hinge</text>
<text x="245.4" y="218.3">3</text>
<text x="295.5" y="218.3">1</text>
<text x="320.3" y="218.3">Door</text>
<text x="245.4" y="224.6">4</text>
<text x="270.3" y="224.6">94804A030</text>
<text x="295.5" y="224.6">2</text>
<text x="320.3" y="224.6">NUT_5_16-18_(94804A030)</text>
<text x="245.4" y="230.7">5</text>
<text x="270.3" y="230.7">98164A516</text>
<text x="295.5" y="230.7">6</text>
<text x="320.3" y="230.7">BHCS_1_4-20_1_4_(98164A516)</text>
</g>
<text font-size="2.8" x="346.6" y="248.1">Door Assembly</text>
<g font-size="2.2">
<text x="332.6" y="26">REVISIONS</text>
<text x="266.5" y="32.2">ZONE</text>
<text x="278.5" y="32.2">REV</text>
<text x="311.6" y="32.2">DESCRIPTION</text>
<text x="364" y="32.2">DATE</text>
<text x="384.2" y="32.2">APPROVED</text>
<text x="297.7" y="243.4">SIZE</text>
<text x="306.9" y="243.4">FSCM NO.</text>
<text x="335.4" y="243.4">DWG NO.</text>
<text x="395.8" y="243.4">REV</text>
<text x="360" y="253.2">SHEET</text>
</g>
</svg>
